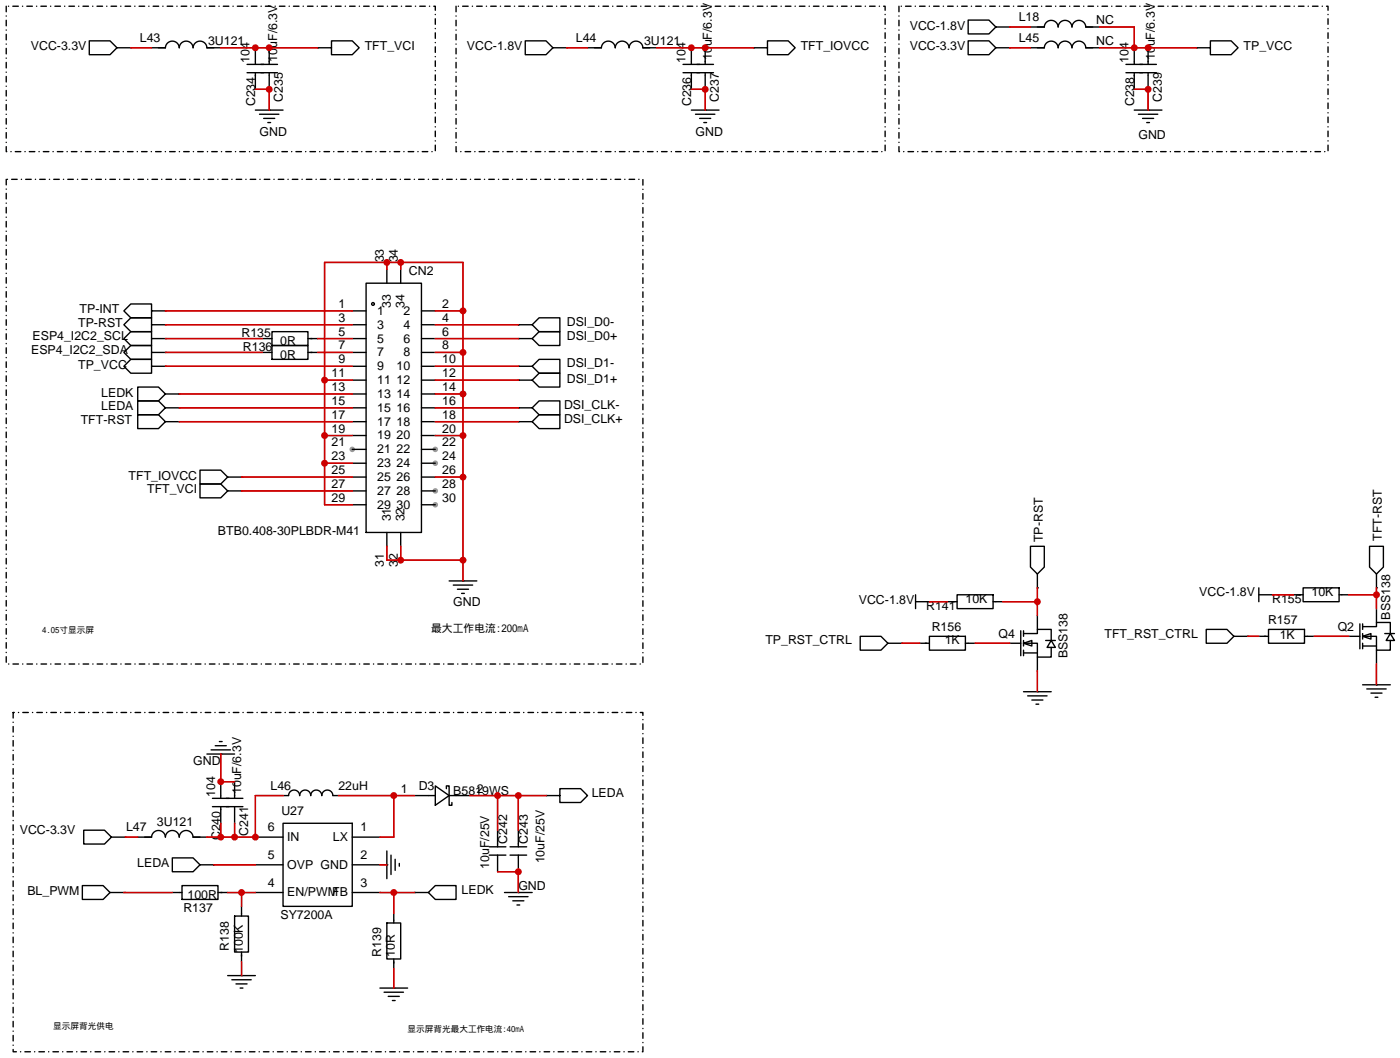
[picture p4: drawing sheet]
<svg xmlns="http://www.w3.org/2000/svg" width="257mm" height="194mm" viewBox="0 0 257 194" stroke-linecap="round" stroke-linejoin="round" font-family="sans-serif">
<g fill="#999">
<circle cx="79.9" cy="92.6" r=".51"/>
<circle cx="79.9" cy="90" r=".51"/>
<circle cx="79.9" cy="85" r=".51"/>
<circle cx="79.9" cy="82.4" r=".51"/>
<circle cx="64.6" cy="82.4" r=".51"/>
</g>
<g fill="none" stroke="#000" stroke-width=".25">
<path d="M21.5 8.8l-1.3-1.3h-3.8v2.5h3.8l1.3-1.2h2.5M24 8.8h.1M27.8 8.8h2.6a1.27 1.27 0 0 1 1.2-1.3 1.27 1.27 0 0 1 1.3 1.3 1.27 1.27 0 0 1 1.3-1.3 1.27 1.27 0 0 1 1.2 1.3 1.27 1.27 0 0 1 1.3-1.3 1.27 1.27 0 0 1 1.3 1.3h2.5M45.3 11.8h5.6M45.3 13.3h5.6M46.9 8.8v2.5M46.9 11.4v.4M46.9 13.3v3.1M49.4 8.8v3M49.4 13.3v.5M49.4 13.8v2.6M58.3 8.8h2.5v-1.3h3.8l1.3 1.3-1.3 1.2h-3.8v-1.2"/>
<path d="M58.3 8.8h.1M101.5 8.8l-1.3-1.3h-3.8v2.5h3.8l1.3-1.2h2.5M104 8.8h.1M107.8 8.8h2.6a1.27 1.27 0 0 1 1.2-1.3 1.27 1.27 0 0 1 1.3 1.3 1.27 1.27 0 0 1 1.3-1.3 1.27 1.27 0 0 1 1.2 1.3 1.27 1.27 0 0 1 1.3-1.3 1.27 1.27 0 0 1 1.3 1.3h2.5M125.3 11.8h5.6M125.3 13.3h5.6M126.9 8.8v2.5M126.9 11.4v.4M126.9 13.3v3.1M129.4 8.8v3M129.4 13.3v.5M129.4 13.8v2.6"/>
<path d="M138.3 8.8h2.5v-1.3h3.9l1.2 1.3-1.2 1.2h-3.9v-1.2M138.3 8.8h.1M182.8 8.8l-1.3-1.3h-3.8v2.5h3.8l1.3-1.2h2.5M182.8 5l-1.3-1.3h-3.8v2.5h3.8l1.3-1.2h2.5M185.3 8.8h.1M185.3 5h.1M189.1 8.8h2.5a1.27 1.27 0 0 1 1.3-1.3 1.27 1.27 0 0 1 1.3 1.3 1.27 1.27 0 0 1 1.3-1.3 1.27 1.27 0 0 1 1.2 1.3 1.27 1.27 0 0 1 1.3-1.3 1.27 1.27 0 0 1 1.3 1.3h2.5M189.1 5h2.5a1.27 1.27 0 0 1 1.3-1.3 1.27 1.27 0 0 1 1.3 1.3 1.27 1.27 0 0 1 1.3-1.3 1.27 1.27 0 0 1 1.2 1.3 1.27 1.27 0 0 1 1.3-1.3 1.27 1.27 0 0 1 1.3 1.3h2.5M206.6 11.8h5.6M206.6 13.3h5.6M208.2 8.8v2.5M208.2 11.4v.4"/>
<path d="M208.2 13.3v3.1M210.7 8.8v3M210.7 13.3v.5M210.7 13.8v2.6M219.6 8.8h2.5v-1.3h3.8l1.3 1.3-1.3 1.2h-3.8v-1.2M219.6 8.8h.1M46.9 20.2h5M47.6 21h3.6M48.4 21.7h2M49.1 22.5h.6M49.4 20.2h.1M126.9 20.2h5.1"/>
<path d="M127.6 21h3.6M128.4 21.7h2M129.2 22.5h.5M129.4 20.2h.1M208.2 20.2h5M208.9 21h3.6M209.7 21.7h2M210.4 22.5h.5M210.7 20.2h.1M27.8 57v1.3h-3.8l-1.3-1.3 1.3-1.2h3.8v1.2h2.6M27.8 59.6v1.2h-3.8l-1.3-1.2 1.3-1.3h3.8v1.3h2.6M30.4 57h.1"/>
<path d="M30.4 59.6h.1M64.6 57h2.6M64.6 59.6h2.6M67.2 51.9h10.1v45.8h-10.1zM71 49.4v2.5M73.5 49.4v2.5M77.3 57h2.6M77.3 59.6h2.6M95.1 59.6h2.6l1.2 1.2h3.8v-2.5h-3.8l-1.2 1.3M95.1 59.6h.1M27.8 62.1v1.3h-3.8l-1.3-1.3 1.3-1.3h3.8v1.3h2.6M27.8 67.2v1.3h-3.8l-1.3-1.3 1.3-1.3h3.8v1.3h2.6"/>
<path d="M27.8 64.6v1.3h-3.8l-1.3-1.3 1.3-1.2h3.8v1.2h2.6M30.4 62.1h.1M30.4 67.2h.1M30.4 72.3l-1.3-1.3h-3.8v2.5h3.8l1.3-1.2h2.5M30.4 74.8l-1.3-1.3h-3.8v2.6h3.8l1.3-1.3h2.5M30.4 77.3l-1.3-1.2h-3.8v2.5h3.8l1.3-1.3h2.5M30.4 64.6h.1M32.9 72.3h.1M32.9 74.8h.1M32.9 77.3h.1M48.1 62.1h1.8M48.1 64.6h1.8"/>
<path d="M49.9 60.8h6.6v2.6h-6.6zM49.9 63.4h6.6v2.5h-6.6zM56.5 62.1h1.8M56.5 64.6h1.8M64.6 62.1h2.6M64.6 64.6h2.6M64.6 67.2h2.6M64.6 69.7h2.6M64.6 72.3h2.6M64.6 74.8h2.6M64.6 79.9h2.6M64.6 77.3h2.6"/>
<path d="M77.3 62.1h2.6M77.3 64.6h2.6M77.3 67.2h2.6M77.3 69.7h2.6M77.3 72.3h2.6M77.3 74.8h2.6M77.3 79.9h2.6M77.3 77.3h2.6M95.1 77.3h2.6l1.2 1.3h3.8v-2.5h-3.8l-1.2 1.2M95.1 77.3h.1M95.1 74.8h2.6l1.2 1.3h3.8v-2.6h-3.8l-1.2 1.3M95.1 74.8h.1"/>
<path d="M95.1 69.7h2.6l1.2 1.3h3.8v-2.5h-3.8l-1.2 1.2M95.1 69.7h.1M95.1 67.2h2.6l1.2 1.3h3.8v-2.6h-3.8l-1.2 1.3M95.1 67.2h.1M95.1 62.1h2.6l1.2 1.3h3.8v-2.6h-3.8l-1.2 1.3M95.1 62.1h.1M41.8 87.5l-1.3-1.3h-3.8v2.6h3.8l1.3-1.3h2.5M41.8 90l-1.3-1.2h-3.8v2.5h3.8l1.3-1.3h2.5M44.3 87.5h.1M44.3 90h.1M64.6 92.6h2.6M64.6 90h2.6"/>
<path d="M64.6 87.5h2.6M64.6 85h2.6M64.6 82.4h2.6M71 97.7v2.5M73.5 97.7v2.5M77.3 92.6h2.6M77.3 90h2.6M77.3 87.5h2.6M77.3 85h2.6M77.3 82.4h2.6M82.4 106.6h5.1M83.2 107.3h3.5"/>
<path d="M83.9 108.1h2.1M84.7 108.8h.5M85 106.6h.1M162.9 118l-1.2-1.3h-3.8v2.6h3.8l1.2-1.3h2.6M165.5 118h.1M168 110.4h2.6M168 109.1v2.5M168.8 118h1.8M170.6 116.7h6.6v2.6h-6.6zM170.6 110.4h.1M173.9 110.4h1.7M175.6 109.1h6.6v2.5h-6.6z"/>
<path d="M177.2 118h1.7M182.2 110.4h1.8M185.3 118h2M187.3 115.7v4.6M187.8 118h2.6v2.5h2.5v-1.8M187.8 116.2h2.6v-.8h2.5v2.1M187.8 118l1.6-.5v1zM187.8 115.7v1M187.8 117.5v1M187.8 119.3v1M187.8 119.8h2.6M190.4 105.3l1.2-1.3v-3.8h-2.5v3.8l1.3 1.3v2.5"/>
<path d="M190.4 107.8h.1M190.4 112.9v2.5M191.9 117.5h1.8M192.9 117.5l.8 1.2h-1.5zM226.4 116.7l-1.2-1.3h-3.8v2.6h3.8l1.2-1.3h2.6M229 116.7h.1M231 116.7h1.8M231 109.1h2.6M231 107.8v2.6M232.8 115.4h6.6v2.6h-6.6zM233.6 109.1h.1M237.4 109.1h1.7"/>
<path d="M239.1 107.8h6.6v2.6h-6.6zM239.4 116.7h1.8M245.7 109.1h1.8M247.5 116.7h2.1M249.6 114.4v4.6M250.1 116.7h2.5v2.6h2.5v-1.8M250.1 114.9h2.5v-.7h2.5v2M250.1 116.7l1.5-.5v1zM250.1 114.4v1M250.1 116.2v1M250.1 118v1M250.1 118.5h2.5"/>
<path d="M252.6 105.3l1.3-1.3v-3.8h-2.6v3.8l1.3 1.3v2.5M252.6 107.8h.1M252.6 111.6v2.6M252.6 119.3v2.5M254.1 116.2h1.8M255.1 116.2l.8 1.3h-1.5zM38 138.3h5.1M38.7 137.5h3.6M39.5 136.8h2M40.3 136h.5M40.5 138.3h.1M187.8 126.9h5.1"/>
<path d="M188.6 127.6h3.6M189.4 128.4h2M190.1 129.2h.5M190.4 126.9h.1M190.4 120.5v2.6M250.1 125.6h5M250.8 126.4h3.6M251.6 127.1h2M252.3 127.9h.6M252.6 125.6h.1M20.4 153.5l-1.2-1.2h-3.8v2.5h3.8l1.2-1.3h2.6M23 153.5h.1"/>
<path d="M25.3 153.5h2.5a1.27 1.27 0 0 1 1.3-1.2 1.27 1.27 0 0 1 1.3 1.2 1.27 1.27 0 0 1 1.2-1.2 1.27 1.27 0 0 1 1.3 1.2 1.27 1.27 0 0 1 1.3-1.2 1.27 1.27 0 0 1 1.2 1.2h2.6M36.7 158.6l-1.3-1.2h-3.8v2.5h3.8l1.3-1.3h2.5M39 146.4h5.6M39 148h5.6M39.2 158.6h.1M40.5 143.4v2.5M40.5 146v.4M40.5 148v3M43.1 143.4v3M43.1 148v.4M43.1 148.5v2.5M46.9 153.5h5"/>
<path d="M46.9 158.6h5M51.9 151h12.7v15.2h-12.7zM51.9 145.9h1.1a1.02 1.02 0 0 1 1-1 1.02 1.02 0 0 1 1 1 1.02 1.02 0 0 1 1-1 1.02 1.02 0 0 1 1 1 1.02 1.02 0 0 1 1-1 1.02 1.02 0 0 1 1.1 1 1.02 1.02 0 0 1 1-1 1.02 1.02 0 0 1 1 1h1M64.6 153.5h5.1M64.6 158.6h5.1M71 158.6h.1M71 156.1v5.1M71.8 156.8v3.6M72.5 157.6v2M73.3 158.4v.5M76.1 145.9h3.8M79.9 144.1l2.5 1.8-2.5 1.8z"/>
<path d="M81.9 144.7v-.6h.5v3.6h.5v-.5M82.4 145.9h3.8M89.8 155.3h3M89.8 156.8h3M91.3 152.3v3M91.3 156.8v.5M91.3 157.4v2.5M93.6 155.3h3M93.6 156.8h3M95.1 152.3v3M95.1 156.8v.5M95.1 157.4v2.5"/>
<path d="M100.2 145.9h2.5v-1.2h3.9l1.2 1.2-1.2 1.3h-3.9v-1.3M100.2 145.9h.1M20.2 163.7l-1.3-1.3h-3.8v2.6h3.8l1.3-1.3h2.5M22.7 163.7h.1M31.6 163.7h1.8M33.4 162.4h6.6v2.6h-6.6zM40 163.7h1.8M41.8 178.9h5.1M42.5 179.7h3.6M43.1 168h2.5v6.6h-2.5zM44.3 178.9h.1M44.3 166.2v1.8"/>
<path d="M44.3 174.6v1.8M46.9 163.7h5M64.6 163.7h5.1M71 169.3h2.5v6.6h-2.5zM72.3 167.5v1.8M72.3 175.9v1.8M76.1 163.7h2.5l1.3 1.3h3.8v-2.6h-3.8l-1.3 1.3M76.1 163.7h.1M92.6 163.7h5.1M93.3 164.5h3.6M94.1 165.2h2M94.9 166h.5"/>
<path d="M95.1 163.7h.1M43.3 180.5h2M44.1 181.2h.5M69.7 181.2h5.1M70.5 182h3.5M71.2 182.8h2.1M72 183.5h.5M72.3 181.2h.1"/>
<circle cx="68.5" cy="55.8" r=".25"/>
</g>
<path d="M1.1 1.1v26.7h78.8v-26.7h-78.8M83.7 1.1v26.7h78.7v-26.7h-78.7M165 1.1v26.7h78.7v-26.7h-78.7M1.1 32.9v88.9h116.9v-88.9h-116.9M2.4 130.7v62.2h115.6v-62.2h-115.6" fill="none" stroke="#000" stroke-width=".25" stroke-dasharray="1 .8 0 .8"/>
<g fill="none" stroke="#c00" stroke-width=".25">
<path d="M24 8.8h3.8M40.5 8.8h17.8M46.9 16.4h2.5v3.8M104 8.8h3.8M120.5 8.8h17.8M126.9 16.4h2.5v3.8M185.3 8.8h3.8M185.3 5h3.8M201.8 8.8h17.8M201.8 5h6.4v3.8M208.2 16.4h2.5v3.8M30.4 57h34.2"/>
<path d="M30.4 59.6h34.2M71 48.1v1.3M73.5 48.1v1.3M79.9 57h5.1M79.9 59.6h15.2M30.4 64.6h17.7M30.4 62.1h17.7M30.4 67.2h34.2M32.9 72.3h31.7M32.9 74.8h31.7M32.9 77.3h31.7M58.3 64.6h6.3"/>
<path d="M58.3 62.1h6.3M59.6 79.9h5M59.6 69.7h5M79.9 79.9h5.1M79.9 69.7h15.2M79.9 72.3h5.1M79.9 64.6h5.1M79.9 62.1h15.2M79.9 67.2h15.2M79.9 74.8h15.2M79.9 77.3h15.2M44.3 87.5h20.3"/>
<path d="M44.3 90h20.3M59.6 85h5M64.6 92.6h-5v-44.5h25.4v58.5M79.9 87.5h5.1M71 100.2v2.5h14M73.5 100.2v2.5M165.5 118h3.3M170.6 110.4h3.3M178.9 118h6.4M184 110.4h6.4M190.4 107.8v5.1M229 116.7h2"/>
<path d="M233.6 109.1h3.8M241.2 116.7h6.3M247.5 109.1h5.1M252.6 107.8v3.8M40.5 138.3v5.1h2.6M190.4 123.1v3.8M252.6 121.8v3.8M23 153.5h2.3M39.2 158.6h7.7M40.5 151v2.5M43.1 151v2.5M51.9 145.9h-5v7.6h-8.9"/>
<path d="M62.1 145.9h14M69.7 158.6h1.3M72.3 145.9v7.6h-2.6M86.2 145.9h14M91.3 159.9h3.8v3.8M91.3 145.9v6.4M95.1 145.9v6.4M22.7 163.7h8.9M41.8 163.7h5.1M44.3 163.7v2.5M44.3 176.4v2.5M69.7 163.7h6.4"/>
<path d="M72.3 163.7v3.8M72.3 177.7v3.5"/>
</g>
<g fill="#c00">
<circle cx="73.5" cy="102.7" r=".63"/>
<circle cx="59.6" cy="79.9" r=".63"/>
<circle cx="59.6" cy="69.7" r=".63"/>
<circle cx="59.6" cy="85" r=".63"/>
<circle cx="71" cy="48.1" r=".63"/>
<circle cx="73.5" cy="48.1" r=".63"/>
<circle cx="85" cy="87.5" r=".63"/>
<circle cx="85" cy="79.9" r=".63"/>
<circle cx="85" cy="72.3" r=".63"/>
<circle cx="85" cy="64.6" r=".63"/>
<circle cx="85" cy="57" r=".63"/>
<circle cx="85" cy="102.7" r=".63"/>
<circle cx="95.1" cy="159.9" r=".63"/>
<circle cx="49.4" cy="16.4" r=".63"/>
<circle cx="129.4" cy="16.4" r=".63"/>
<circle cx="210.7" cy="16.4" r=".63"/>
<circle cx="40.5" cy="143.4" r=".63"/>
<circle cx="46.9" cy="153.5" r=".63"/>
<circle cx="43.1" cy="153.5" r=".63"/>
<circle cx="40.5" cy="153.5" r=".63"/>
<circle cx="190.4" cy="110.4" r=".63"/>
<circle cx="210.7" cy="8.8" r=".63"/>
<circle cx="208.2" cy="8.8" r=".63"/>
<circle cx="72.3" cy="163.7" r=".63"/>
<circle cx="91.3" cy="145.9" r=".63"/>
<circle cx="95.1" cy="145.9" r=".63"/>
<circle cx="252.6" cy="109.1" r=".63"/>
<circle cx="126.9" cy="8.8" r=".63"/>
<circle cx="129.4" cy="8.8" r=".63"/>
<circle cx="46.9" cy="8.8" r=".63"/>
<circle cx="49.4" cy="8.8" r=".63"/>
<circle cx="44.3" cy="163.7" r=".63"/>
<circle cx="72.3" cy="145.9" r=".63"/>
</g>
<g font-size="2.3">
<text x="167" y="5.4">VCC-1.8V</text>
<text x="187" y="3.9">L18</text>
<text x="201.2" y="4.4">NC</text>
<text x="5.7" y="9.2">VCC-3.3V</text>
<text x="25.7" y="7.7">L43</text>
<text x="38.2" y="8.2">3U121</text>
<text x="45.8" y="11.5" transform="rotate(-90 45.8 11.5)">104</text>
<text x="50.9" y="11.3" transform="rotate(-90 50.9 11.3)">10uF/6.3V</text>
<text x="66.9" y="9.2">TFT_VCI</text>
<text x="85.7" y="9.2">VCC-1.8V</text>
<text x="105.7" y="7.7">L44</text>
<text x="118.2" y="8.2">3U121</text>
<text x="125.8" y="11.5" transform="rotate(-90 125.8 11.5)">104</text>
<text x="130.6" y="11" transform="rotate(-90 130.6 11)">10uF/6.3V</text>
<text x="146.9" y="9.2">TFT_IOVCC</text>
<text x="167" y="9.2">VCC-3.3V</text>
<text x="187" y="7.7">L45</text>
<text x="201.2" y="8.2">NC</text>
<text x="207.1" y="11.5" transform="rotate(-90 207.1 11.5)">104</text>
<text x="211.9" y="11" transform="rotate(-90 211.9 11)">10uF/6.3V</text>
<text x="228.2" y="9.2">TP_VCC</text>
<text x="46.8" y="19.5" transform="rotate(-90 46.8 19.5)">C234</text>
<text x="51.9" y="18.7" transform="rotate(-90 51.9 18.7)">C235</text>
<text x="126.8" y="19.5" transform="rotate(-90 126.8 19.5)">C236</text>
<text x="131.9" y="18.7" transform="rotate(-90 131.9 18.7)">C237</text>
<text x="208.1" y="19.5" transform="rotate(-90 208.1 19.5)">C238</text>
<text x="213.2" y="18.7" transform="rotate(-90 213.2 18.7)">C239</text>
<text x="47.6" y="25">GND</text>
<text x="127.6" y="25">GND</text>
<text x="208.9" y="25.5">GND</text>
<text x="70.4" y="48.1" transform="rotate(-90 70.4 48.1)">33</text>
<text x="73" y="48.1" transform="rotate(-90 73 48.1)">34</text>
<text x="75.1" y="50.4">CN2</text>
<text x="14.6" y="57.5">TP-INT</text>
<text x="62.1" y="56.5">1</text>
<text x="62.1" y="59">3</text>
<text x="69.2" y="57.7">1</text>
<text x="71.7" y="56.5" transform="rotate(-90 71.7 56.5)">33</text>
<text x="74.1" y="57.7">2</text>
<text x="74.3" y="56.5" transform="rotate(-90 74.3 56.5)">34</text>
<text x="81.2" y="59">4</text>
<text x="81.2" y="56.5">2</text>
<text x="104" y="59.8">DSI_D0-</text>
<text x="5.7" y="64.9">ESP4_I2C2_SDA</text>
<text x="6" y="62.3">ESP4_I2C2_SCL</text>
<text x="14.4" y="60">TP-RST</text>
<text x="44.3" y="61.8">R135</text>
<text x="44.6" y="64.4">R136</text>
<text x="51.4" y="63.3">0R</text>
<text x="51.4" y="65.9">0R</text>
<text x="62.1" y="61.6">5</text>
<text x="62.1" y="64.1">7</text>
<text x="69.2" y="60.3">3</text>
<text x="69.2" y="62.8">5</text>
<text x="69.2" y="65.4">7</text>
<text x="74.1" y="65.4">8</text>
<text x="74.1" y="62.8">6</text>
<text x="74.1" y="60.3">4</text>
<text x="81.2" y="64.1">8</text>
<text x="81.2" y="61.6">6</text>
<text x="104" y="62.3">DSI_D0+</text>
<text x="14.4" y="67.7">TP_VCC</text>
<text x="60.9" y="69.2">11</text>
<text x="60.9" y="71.7">13</text>
<text x="62.1" y="66.6">9</text>
<text x="69.2" y="67.9">9</text>
<text x="69.2" y="70.4">11</text>
<text x="72.8" y="70.4">12</text>
<text x="72.8" y="67.9">10</text>
<text x="81.2" y="71.7">14</text>
<text x="81.2" y="69.2">12</text>
<text x="81.2" y="66.6">10</text>
<text x="104" y="70.2">DSI_D1+</text>
<text x="104" y="67.4">DSI_D1-</text>
<text x="14.8" y="77.8">TFT-RST</text>
<text x="18.6" y="72.7">LEDK</text>
<text x="18.6" y="75.3">LEDA</text>
<text x="60.9" y="74.3">15</text>
<text x="60.9" y="76.8">17</text>
<text x="69.2" y="73">13</text>
<text x="69.2" y="75.5">15</text>
<text x="72.8" y="75.5">16</text>
<text x="72.8" y="73">14</text>
<text x="81.2" y="76.8">18</text>
<text x="81.2" y="74.3">16</text>
<text x="103.5" y="77.6">DSI_CLK+</text>
<text x="103.5" y="75">DSI_CLK-</text>
<text x="60.9" y="79.3">19</text>
<text x="60.9" y="81.9">21</text>
<text x="69.2" y="78.1">17</text>
<text x="69.2" y="80.6">19</text>
<text x="69.2" y="83.1">21</text>
<text x="72.8" y="83.1">22</text>
<text x="72.8" y="80.6">20</text>
<text x="72.8" y="78.1">18</text>
<text x="81.2" y="81.9">22</text>
<text x="81.2" y="79.3">20</text>
<text x="23.6" y="88">TFT_IOVCC</text>
<text x="60.9" y="84.4">23</text>
<text x="60.9" y="87">25</text>
<text x="60.9" y="89.5">27</text>
<text x="69.2" y="85.7">23</text>
<text x="69.2" y="88.2">25</text>
<text x="72.8" y="88.2">26</text>
<text x="72.8" y="85.7">24</text>
<text x="81.2" y="89.5">28</text>
<text x="81.2" y="87">26</text>
<text x="81.2" y="84.4">24</text>
<text x="27" y="90.5">TFT_VCI</text>
<text x="60.9" y="92">29</text>
<text x="69.2" y="90.8">27</text>
<text x="69.2" y="93.3">29</text>
<text x="71.7" y="95.6" transform="rotate(-90 71.7 95.6)">31</text>
<text x="72.8" y="93.3">30</text>
<text x="72.8" y="90.8">28</text>
<text x="74.3" y="95.6" transform="rotate(-90 74.3 95.6)">32</text>
<text x="81.2" y="92">30</text>
<text x="40" y="98.1">BTB0.408-30PLBDR-M41</text>
<text x="191.4" y="99.4" transform="rotate(-90 191.4 99.4)">TP-RST</text>
<text x="253.6" y="99.2" transform="rotate(-90 253.6 99.2)">TFT-RST</text>
<text x="70.4" y="104" transform="rotate(-90 70.4 104)">31</text>
<text x="73" y="104" transform="rotate(-90 73 104)">32</text>
<text x="83.2" y="111.1">GND</text>
<text x="157.6" y="110.8">VCC-1.8V</text>
<text x="170" y="111.9">R141</text>
<text x="177.2" y="110.6">10K</text>
<text x="220.1" y="109.3">VCC-1.8V</text>
<text x="233.5" y="110.6">R155</text>
<text x="240.7" y="109.3">10K</text>
<text x="255.1" y="113.7" transform="rotate(-90 255.1 113.7)">BSS138</text>
<text x="140.5" y="118.2">TP_RST_CTRL</text>
<text x="171" y="115.7">R156</text>
<text x="173.4" y="118.2">1K</text>
<text x="183.3" y="116.9">Q4</text>
<text x="202.7" y="116.9">TFT_RST_CTRL</text>
<text x="232.7" y="114.4">R157</text>
<text x="234.8" y="117.2">1K</text>
<text x="245.5" y="115.7">Q2</text>
<text x="195.9" y="120.8" transform="rotate(-90 195.9 120.8)">BSS138</text>
<text x="35.5" y="140.3">GND</text>
<text x="39.5" y="146.1" transform="rotate(-90 39.5 146.1)">104</text>
<text x="44.3" y="145.7" transform="rotate(-90 44.3 145.7)">10uF/6.3V</text>
<text x="49.7" y="144.9">L46</text>
<text x="51.6" y="149.4">U27</text>
<text x="62.1" y="144.9">22uH</text>
<text x="73.5" y="145.4">1</text>
<text x="76.8" y="144.9">D3</text>
<text x="83.2" y="145.9">B5819WS</text>
<text x="87.5" y="145.4">2</text>
<text x="108.6" y="146.1">LEDA</text>
<text x="3.6" y="153">VCC-3.3V</text>
<text x="23.1" y="152.5">L47</text>
<text x="28.8" y="151.5">3U121</text>
<text x="40.5" y="154.1" transform="rotate(-90 40.5 154.1)">C240</text>
<text x="45.6" y="153.3" transform="rotate(-90 45.6 153.3)">C241</text>
<text x="49.2" y="152.5">6</text>
<text x="52.7" y="154.3">IN</text>
<text x="61.1" y="154.3">LX</text>
<text x="66.2" y="152.5">1</text>
<text x="93.1" y="154.8" transform="rotate(-90 93.1 154.8)">C242</text>
<text x="96.9" y="154.8" transform="rotate(-90 96.9 154.8)">C243</text>
<text x="25.2" y="159.1">LEDA</text>
<text x="49.2" y="157.6">5</text>
<text x="52.7" y="159.3">OVP GND</text>
<text x="66.2" y="157.6">2</text>
<text x="89.8" y="159.4" transform="rotate(-90 89.8 159.4)">10uF/25V</text>
<text x="99.9" y="158.4" transform="rotate(-90 99.9 158.4)">10uF/25V</text>
<text x="5" y="164.2">BL_PWM</text>
<text x="33.7" y="167.2">R137</text>
<text x="34.4" y="164.9">100R</text>
<text x="49.2" y="162.7">4</text>
<text x="52.7" y="164.4">EN/PWM</text>
<text x="61" y="164.4">FB</text>
<text x="66.2" y="162.7">3</text>
<text x="84.7" y="163.9">LEDK</text>
<text x="95.1" y="163.2">GND</text>
<text x="51.5" y="168.5">SY7200A</text>
<text x="42" y="174.5" transform="rotate(-90 42 174.5)">R138</text>
<text x="44.5" y="174.8" transform="rotate(-90 44.5 174.8)">100K</text>
<text x="69.9" y="175.5" transform="rotate(-90 69.9 175.5)">R139</text>
<text x="72.5" y="175.5" transform="rotate(-90 72.5 175.5)">10R</text>
</g>
<text font-size="2" x="79.1" y="116">最大工作电流:200mA</text>
<g font-size="1.6">
<text x="7.7" y="116.1">4.05寸显示屏</text>
<text x="9.8" y="188.7">显示屏背光供电</text>
<text x="74.8" y="189.2">显示屏背光最大工作电流:40mA</text>
</g>
</svg>
